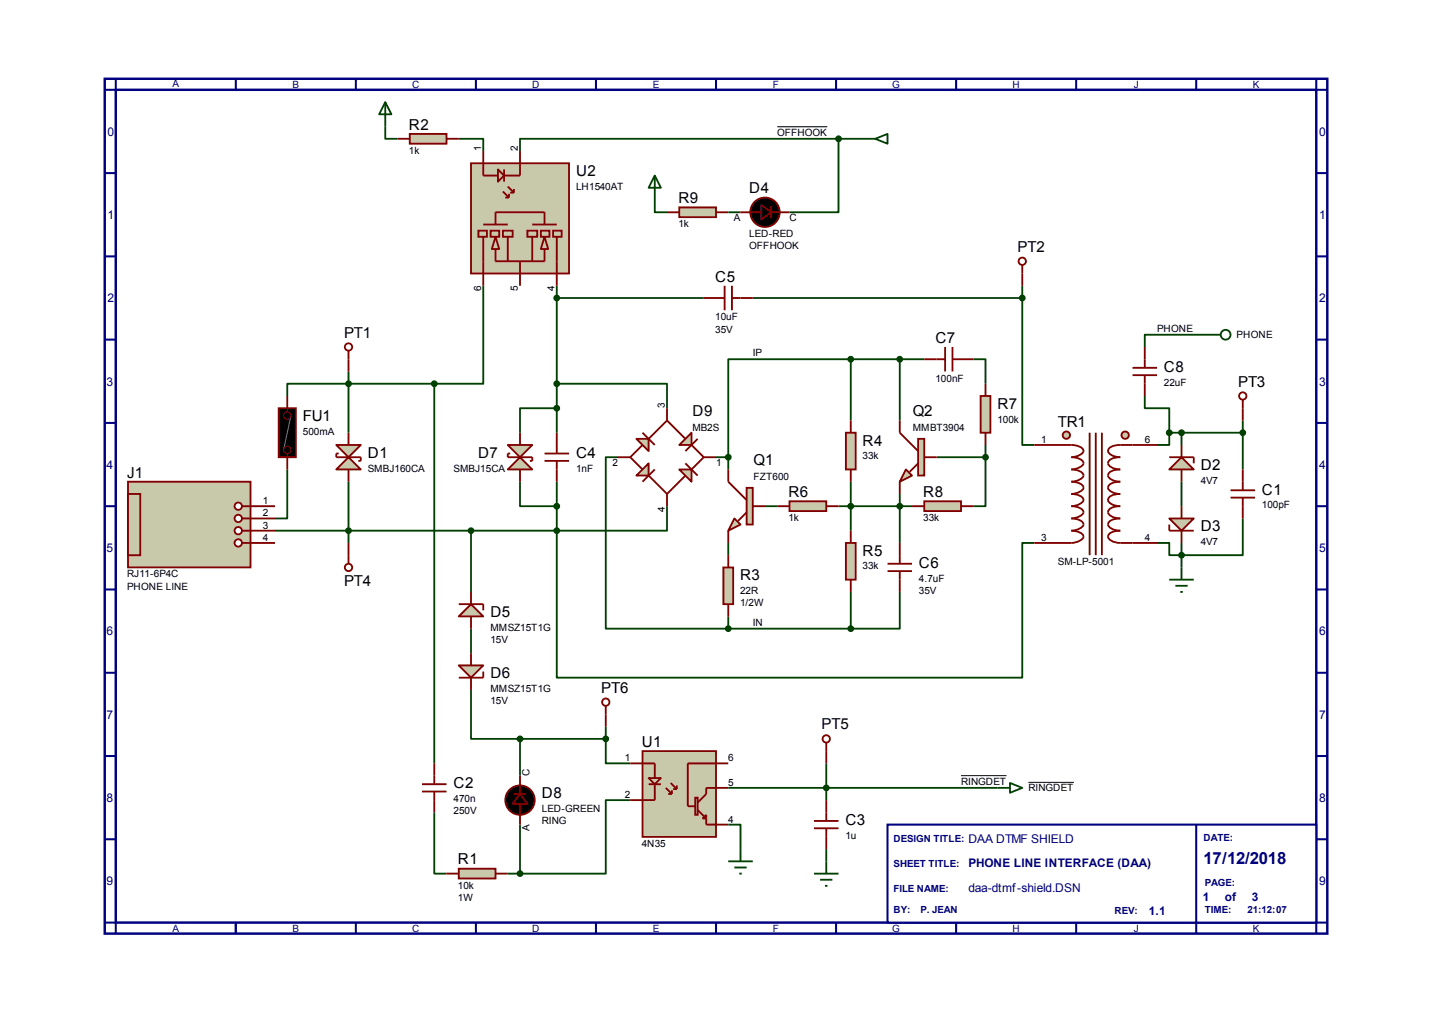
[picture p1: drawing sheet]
<svg xmlns="http://www.w3.org/2000/svg" width="396mm" height="280mm" viewBox="0 0 396 280" stroke-linecap="round" stroke-linejoin="round" font-family="sans-serif">
<path d="M28.9 21.8h337.9v236.3h-337.9zM32 24.8h331.8v230.2h-331.8z" fill="none" stroke="#000080" stroke-width=".68" stroke-linecap="butt"/>
<g fill="none" stroke="#000080" stroke-width=".56">
<path d="M32 21.8v3h-3.1M65.2 21.8v3M98.3 21.8v3M131.5 21.8v3M164.7 21.8v3M197.9 21.8v3M231 21.8v3M264.2 21.8v3M297.4 21.8v3M330.6 21.8v3M363.8 21.8v3h3M28.9 47.8h3.1"/>
<path d="M363.8 47.8h3M28.9 70.9h3.1M363.8 70.9h3M28.9 93.9h3.1M363.8 93.9h3M28.9 116.9h3.1M363.8 116.9h3M28.9 139.9h3.1M363.8 139.9h3M28.9 162.9h3.1M363.8 162.9h3M28.9 186h3.1"/>
<path d="M363.8 186h3M28.9 209h3.1M363.8 209h3M28.9 232h3.1M363.8 232h3M28.9 255h3.1v3.1M65.2 255v3.1M98.3 255v3.1M131.5 255v3.1M164.7 255v3.1M197.9 255v3.1M231 255v3.1"/>
<path d="M264.2 255v3.1M297.4 255v3.1M330.6 255v3.1M366.8 255h-3v3.1"/>
</g>
<path d="M245.3 227.9h118.5v27.1h-118.5z" fill="#fff" stroke="#000080" stroke-width=".56"/>
<path d="M330.6 227.9v27.1" fill="none" stroke="#000080" stroke-width=".56"/>
<g fill="none" stroke="#004000" stroke-width=".51">
<path d="M106.5 35v3.4h3.4M126.8 38.4h6.8v3.4M231.7 38.4h-88v3.4M231.7 38.4v20.3h-13.5M231.7 38.4h6.8M180.9 55.3v3.4h3.4M201.3 58.7h3.3M133.6 79v27.1h-13.6M153.9 79v40.6M282.5 79v3.4M153.9 82.4h40.6M208 82.4h74.5"/>
<path d="M235.1 99.3h-33.8v27.1M235.1 99.3v16.9M235.1 99.3h20.3M248.7 99.3v16.9M269 99.3h3.4v6.8M282.5 82.4v40.6h3.4M333.3 92.5h-16.9v3.4M96.3 102.7v16.9M120 106.1h-40.6v3.4M120 106.1v104.9M153.9 112.8h-10.2v6.8M153.9 106.1h30.4v6.7"/>
<path d="M316.4 109.5v3.3h6.7v6.8M323.1 119.6v3.4h-3.4M323.1 119.6h20.3M326.5 119.6v3.4M343.4 116.2v13.6M79.4 129.8v13.5h-3.4M96.3 133.2v16.9M143.7 133.2v6.7h10.2M153.9 133.2v13.5M170.8 126.4h-3.4v47.4h33.9M184.3 139.9v6.8h-30.4M197.9 126.4h3.4"/>
<path d="M201.3 126.4v3.4M211.4 139.9h3.4M231.7 139.9h20.3M235.1 133.2v13.5M248.7 136.5v13.6M258.8 126.4h13.6M272.4 126.4v13.5h-3.4M272.4 123v3.4M326.5 133.2v6.7M76 146.7h77.9M130.2 146.7v16.9M153.9 146.7v40.6h128.6v-37.2h3.4"/>
<path d="M201.3 150.1v3.4M326.5 150.1v6.8M343.4 143.3v10.2h-20.3v-3.4h-3.4M130.2 173.8v6.8M201.3 170.4v3.4M201.3 173.8h33.8M235.1 163.6v10.2M248.7 163.6v10.2h-13.6M130.2 190.7v13.5h13.5M143.7 204.2v10.2M143.7 204.2h23.7M167.4 204.2v6.8h6.8"/>
<path d="M167.4 200.9v3.3M201.3 217.8h74.4M228.3 211v10.2M120 224.6v16.9h3.4M143.7 227.9v13.6M174.2 221.2h-6.8v20.3h-23.7M201.3 227.9h3.3v6.8M228.3 234.7v3.4M140.3 241.5h3.4"/>
</g>
<path d="M214.8 35h13.8M265.6 214.4h12.6" fill="none" stroke="#000" stroke-width=".28"/>
<g fill="#004000" stroke="#004000" stroke-width=".51">
<circle cx="96.3" cy="106.1" r=".68"/>
<circle cx="96.3" cy="146.7" r=".68"/>
</g>
<path d="M301.1 119.6v33.9M302.8 119.6v33.9M304.5 119.6v33.9M292.7 123a12.6 12.6 0 0 1 5.4 .3 1.45 1.45 0 0 1 1.2 1.7l-1.2 .9-2.1 .5 1.5 .1a1.71 1.71 0 0 1 1.8 1.9l-1.2 .9-2.1 .5 1.5 .1a1.7 1.7 0 0 1 1.8 1.9l-1.2 .9-2.1 .5 1.5 .1a1.7 1.7 0 0 1 1.8 1.9l-1.2 .9-2.1 .4 1.5 .2a1.71 1.71 0 0 1 1.8 1.8l-1.2 1-2.1 .4 1.5 .2a1.7 1.7 0 0 1 1.8 1.8l-1.2 1-2.1 .4 1.5 .2a1.7 1.7 0 0 1 1.8 1.8l-1.2 .9-2.1 .5 1.5 .2a1.71 1.71 0 0 1 1.8 1.8l-1.2 .9a10 10 0 0 1-5.4 .5M313 123a13.3 13.3 0 0 0-5.6 .3 1.3 1.3 0 0 0-1.2 1.3 1.3 1.3 0 0 0 1.2 1.3l2.2 .5h-.8a2.32 2.32 0 0 0-2.6 1.7 3 3 0 0 0 3.4 1.7h-.8a2.32 2.32 0 0 0-2.6 1.7 3 3 0 0 0 3.4 1.7h-.8a2.32 2.32 0 0 0-2.6 1.6 3 3 0 0 0 3.4 1.7l-.8 .1a2.32 2.32 0 0 0-2.6 1.6 3 3 0 0 0 3.4 1.7l-.8 .1a2.32 2.32 0 0 0-2.6 1.6 3 3 0 0 0 3.4 1.7l-.8 .1a2.32 2.32 0 0 0-2.6 1.6 3 3 0 0 0 3.4 1.7h-.8a2.32 2.32 0 0 0-2.6 1.7 3 3 0 0 0 3.4 1.7h3.4" fill="none" stroke="#800000" stroke-width=".51"/>
<g fill="#c8c8aa" stroke="#800000" stroke-width=".51">
<circle cx="310.9" cy="120.3" r="1.02"/>
<circle cx="294.7" cy="120.3" r="1.02"/>
</g>
<path d="M285.9 123h6.8M313 123h6.7M285.9 150.1h6.8M313 150.1h6.7" fill="none" stroke="#800000" stroke-width=".51"/>
<g fill="#c8c8aa" stroke="#800000" stroke-width=".51">
<path d="M92.9 123h6.8l-3.4 3.4z"/>
<path d="M96.3 126.4l3.4 3.4h-6.8z"/>
</g>
<path d="M96.3 119.6v3.4M93.6 125.4h-.7v1h6.8v1h-.7M96.3 129.8v3.4" fill="none" stroke="#800000" stroke-width=".51"/>
<path d="M323.1 129.8l3.4-3.4 3.4 3.4z" fill="#c8c8aa" stroke="#800000" stroke-width=".51"/>
<path d="M323.1 126.4h6.8v1.7M326.5 123v3.4M326.5 129.8v3.4" fill="none" stroke="#800000" stroke-width=".51"/>
<path d="M323.1 143.3h6.8l-3.4 3.4z" fill="#c8c8aa" stroke="#800000" stroke-width=".51"/>
<path d="M204.6 58.7h5.8M213.1 57v3.4M213.1 58.7h5.1M96.3 96.9v2.4M326.5 139.9v3.4M323.1 145v1.7h6.8M326.5 146.7v3.4" fill="none" stroke="#800000" stroke-width=".51"/>
<path d="M326.5 156.9v3.3M323.1 160.2h6.8M324.8 161.9h3.4M326.2 163.6h.7" fill="none" stroke="#004000" stroke-width=".51"/>
<circle cx="326.5" cy="119.6" r=".68" fill="#004000" stroke="#004000" stroke-width=".51"/>
<g fill="#000" stroke="#800000" stroke-width=".51">
<path d="M210.4 56.6l2.7 2.1-2.7 2z"/>
<circle cx="211.4" cy="58.7" r="4.1"/>
</g>
<circle cx="96.3" cy="95.9" r="1.02" fill="#fff" stroke="#800000" stroke-width=".51"/>
<path d="M282.5 73.2v2.4M96.3 99.3v3.4" fill="none" stroke="#800000" stroke-width=".51"/>
<circle cx="282.5" cy="72.2" r="1.02" fill="#fff" stroke="#800000" stroke-width=".51"/>
<path d="M282.5 75.6v3.4M343.4 110.5v2.3" fill="none" stroke="#800000" stroke-width=".51"/>
<circle cx="343.4" cy="109.5" r="1.02" fill="#fff" stroke="#800000" stroke-width=".51"/>
<path d="M343.4 112.8v3.4M96.3 153.5v2.3" fill="none" stroke="#800000" stroke-width=".51"/>
<circle cx="96.3" cy="156.9" r="1.02" fill="#fff" stroke="#800000" stroke-width=".51"/>
<path d="M340.1 135.5h6.7M340.1 137.6h6.7M343.4 129.8v5.7M343.4 137.6v5.7M96.3 150.1v3.4" fill="none" stroke="#800000" stroke-width=".51"/>
<circle cx="326.5" cy="153.5" r=".68" fill="#004000" stroke="#004000" stroke-width=".51"/>
<path d="M201.3 238.1h6.7M203 239.8h3.3M204.6 234.7v3.4M204.3 241.5h.7" fill="none" stroke="#004000" stroke-width=".51"/>
<g fill="#c8c8aa" stroke="#800000" stroke-width=".51">
<path d="M177.6 207.6h20.3v23.7h-20.3z"/>
<path d="M179.3 215.1h3.3l-1.7 1.7z"/>
</g>
<g fill="none" stroke="#800000" stroke-width=".51">
<path d="M116.6 216.8h6.8M116.6 218.8h6.8M120 211v5.8M120 218.8v5.8M174.2 211h6.7v4.1M179.3 216.8h3.3M180.9 216.8v4.4h-6.7M184 217.8l1.7 1.7M184.7 219.5h1M185.3 216.4l1.7 1.7M185.7 218.5v1M186 218.1h1"/>
<path d="M187 217.1v1M201.3 217.8h-6.1v1.7l-2.4 2.4M201.3 211h-11.2v11.9h2M192.1 220.5h.7v4.7h-.7zM192.8 223.9l2.4 2.4h-1.1l1.1-1.1v2.7h6.1"/>
</g>
<circle cx="143.7" cy="204.2" r=".68" fill="#004000" stroke="#004000" stroke-width=".51"/>
<path d="M126.8 240.1h10.1v2.7h-10.1z" fill="#c8c8aa" stroke="#800000" stroke-width=".51"/>
<path d="M225 226.9h6.7M225 229h6.7M228.3 221.2v5.7M228.3 229v5.7M123.4 241.5h3.4M136.9 241.5h3.4" fill="none" stroke="#800000" stroke-width=".51"/>
<path d="M228.3 238.1v3.4M225 241.5h6.7M226.6 243.2h3.4M228 244.9h.7" fill="none" stroke="#004000" stroke-width=".51"/>
<circle cx="228.3" cy="217.8" r=".68" fill="#004000" stroke="#004000" stroke-width=".51"/>
<path d="M130.2 167l3.4 3.4h-6.8z" fill="#c8c8aa" stroke="#800000" stroke-width=".51"/>
<path d="M126.8 167h6.8v1.7M130.2 163.6v3.4M130.2 170.4v3.4" fill="none" stroke="#800000" stroke-width=".51"/>
<path d="M126.8 183.9h6.8l-3.4 3.4z" fill="#c8c8aa" stroke="#800000" stroke-width=".51"/>
<path d="M130.2 180.6v3.3M130.2 187.3v3.4M133.6 185.6v1.7h-6.8M228.3 205.3v2.3" fill="none" stroke="#800000" stroke-width=".51"/>
<circle cx="143.7" cy="241.5" r=".68" fill="#004000" stroke="#004000" stroke-width=".51"/>
<circle cx="228.3" cy="204.2" r="1.02" fill="#fff" stroke="#800000" stroke-width=".51"/>
<path d="M167.4 195.1v2.4M228.3 207.6v3.4" fill="none" stroke="#800000" stroke-width=".51"/>
<circle cx="167.4" cy="194.1" r="1.02" fill="#fff" stroke="#800000" stroke-width=".51"/>
<path d="M167.4 197.5v3.4" fill="none" stroke="#800000" stroke-width=".51"/>
<path d="M35.4 133.2h33.8v23.7h-33.8z" fill="#c8c8aa" stroke="#800000" stroke-width=".51"/>
<path d="M66.9 150.1h2.3" fill="none" stroke="#800000" stroke-width=".51"/>
<circle cx="65.8" cy="150.1" r="1.02" fill="#fff" stroke="#800000" stroke-width=".51"/>
<path d="M66.9 146.7h2.3" fill="none" stroke="#800000" stroke-width=".51"/>
<circle cx="65.8" cy="146.7" r="1.02" fill="#fff" stroke="#800000" stroke-width=".51"/>
<path d="M66.9 143.3h2.3" fill="none" stroke="#800000" stroke-width=".51"/>
<circle cx="65.8" cy="143.3" r="1.02" fill="#fff" stroke="#800000" stroke-width=".51"/>
<path d="M66.9 139.9h2.3" fill="none" stroke="#800000" stroke-width=".51"/>
<circle cx="65.8" cy="139.9" r="1.02" fill="#fff" stroke="#800000" stroke-width=".51"/>
<path d="M35.4 136.5h3.4v17h-3.4z" fill="#c8c8aa" stroke="#800000" stroke-width=".51"/>
<path d="M79.4 109.5v3.3M69.2 139.9h6.8M79.4 126.4v3.4M69.2 150.1h6.8M69.2 146.7h6.8M69.2 143.3h6.8" fill="none" stroke="#800000" stroke-width=".51"/>
<path d="M77 112.8h4.8v13.6h-4.8z" fill="#000" stroke="#800000" stroke-width=".51"/>
<path d="M80.4 114.9l-2 9.5" fill="none" stroke="#808080" stroke-width=".28"/>
<g fill="none" stroke="#800000" stroke-width=".28">
<path d="M79.4 112.8v1.1M79.4 125.4v1"/>
<circle cx="79.4" cy="114.9" r="1.02"/>
<circle cx="79.4" cy="124.4" r="1.02"/>
</g>
<g fill="#c8c8aa" stroke="#800000" stroke-width=".51">
<path d="M130.2 45.1h27v30.5h-27z"/>
<path d="M137.6 46.8l1.7 1.7-1.7 1.7z"/>
</g>
<path d="M133.6 45.1v3.4h4M139 52.9l1.7 1.7M139.3 46.8v3.4M139.6 54.6h1.1M140.3 51.6l1.7 1.7M140.7 53.6v1M141 53.3h1M142 52.2v1.1M143.7 45.1v3.4h-4.4" fill="none" stroke="#800000" stroke-width=".51"/>
<path d="M136.9 65.4l1.1 3.4h-2.1z" fill="#c8c8aa" stroke="#800000" stroke-width=".51"/>
<path d="M136.9 58.7v3.4M133.6 62.1h6.7M133.6 65.4v6.8M140.3 65.4v6.8" fill="none" stroke="#800000" stroke-width=".51"/>
<g fill="#c8c8aa" stroke="#800000" stroke-width=".51">
<path d="M132.2 63.8h2.4v1.6h-2.4z"/>
<path d="M139 63.8h2.7v1.6h-2.7z"/>
<path d="M135.6 63.8h2.4v1.6h-2.4z"/>
</g>
<path d="M136.9 68.8v3.4h3.4" fill="none" stroke="#800000" stroke-width=".51"/>
<path d="M150.5 65.4l1 3.4h-2z" fill="#c8c8aa" stroke="#800000" stroke-width=".51"/>
<path d="M150.5 58.7v3.4M147.1 62.1h6.8M147.1 65.4v6.8M153.9 65.4v6.8" fill="none" stroke="#800000" stroke-width=".51"/>
<g fill="#c8c8aa" stroke="#800000" stroke-width=".51">
<path d="M152.8 63.8h2.4v1.6h-2.4z"/>
<path d="M145.7 63.8h2.7v1.6h-2.7z"/>
<path d="M149.5 63.8h2.3v1.6h-2.3z"/>
</g>
<path d="M133.6 41.8v3.3M136.9 58.7h13.6M143.7 41.8v3.3M133.6 72.2v6.8M143.7 72.2v6.8M150.5 68.8v3.4h-10.2M153.9 72.2v6.8" fill="none" stroke="#800000" stroke-width=".51"/>
<path d="M113.2 37h10.2v2.7h-10.2z" fill="#c8c8aa" stroke="#800000" stroke-width=".51"/>
<path d="M109.9 38.4h3.3M123.4 38.4h3.4" fill="none" stroke="#800000" stroke-width=".51"/>
<path d="M106.5 28.2l1.7 3.4h-3.4zM106.5 28.2v6.8" fill="none" stroke="#004000" stroke-width=".51"/>
<g fill="#c8c8aa" stroke="#800000" stroke-width=".51">
<path d="M140.3 123h6.8l-3.4 3.4z"/>
<path d="M143.7 126.4l3.4 3.4h-6.8z"/>
</g>
<path d="M200.2 79v6.8M202.3 79v6.8M194.5 82.4h5.7M202.3 82.4h5.7M143.7 119.6v3.4M153.9 119.6v5.8M141 125.4h-.7v1h6.8v1h-.7M143.7 129.8v3.4M150.5 127.4h6.7M150.5 125.4h6.7M153.9 127.4v5.8" fill="none" stroke="#800000" stroke-width=".51"/>
<g fill="#004000" stroke="#004000" stroke-width=".51">
<circle cx="153.9" cy="112.8" r=".68"/>
<circle cx="153.9" cy="139.9" r=".68"/>
</g>
<path d="M191.1 119.6v3.4h-3.4z" fill="#c8c8aa" stroke="#800000" stroke-width=".51"/>
<path d="M177.6 119.6l3.3 3.4M177.6 123l-3.4 3.4 3.4 3.4M179.3 131.5l5 5 5.1-5M179.3 121.3l5-5.1 5.1 5.1M180.9 129.8l-3.3 3.4M189.4 128.1l3.4 3.4M191.1 123l3.4 3.4-3.4 3.4M192.8 121.3l-3.4 3.4" fill="none" stroke="#800000" stroke-width=".51"/>
<g fill="#c8c8aa" stroke="#800000" stroke-width=".51">
<path d="M175.9 131.5l3.4-3.4v3.4z"/>
<path d="M187.7 129.8h3.4v3.4z"/>
<path d="M175.9 121.3h3.4v3.4z"/>
</g>
<path d="M184.3 112.8v3.4M170.8 126.4h3.4M184.3 136.5v3.4M194.5 126.4h3.4" fill="none" stroke="#800000" stroke-width=".51"/>
<path d="M199.9 156.9h2.7v10.1h-2.7z" fill="#c8c8aa" stroke="#800000" stroke-width=".51"/>
<path d="M201.3 153.5v3.4M201.3 167v3.4" fill="none" stroke="#800000" stroke-width=".51"/>
<circle cx="153.9" cy="146.7" r=".68" fill="#004000" stroke="#004000" stroke-width=".51"/>
<g fill="#c8c8aa" stroke="#800000" stroke-width=".51">
<path d="M203 143.3l1.6 1.7-3.3 1.7z"/>
<path d="M206.3 134.8h1.7v10.2h-1.7z"/>
</g>
<path d="M201.3 129.8v3.4l5 5M208 139.9h3.4M201.3 146.7v3.4M206.3 141.6l-2.3 2.4" fill="none" stroke="#800000" stroke-width=".51"/>
<path d="M233.8 119.6h2.7v10.2h-2.7z" fill="#c8c8aa" stroke="#800000" stroke-width=".51"/>
<path d="M235.1 116.2v3.4M235.1 129.8v3.4" fill="none" stroke="#800000" stroke-width=".51"/>
<path d="M233.8 150.1h2.7v10.1h-2.7z" fill="#c8c8aa" stroke="#800000" stroke-width=".51"/>
<path d="M235.1 146.7v3.4M235.1 160.2v3.4" fill="none" stroke="#800000" stroke-width=".51"/>
<g fill="#004000" stroke="#004000" stroke-width=".51">
<circle cx="201.3" cy="126.4" r=".68"/>
<circle cx="201.3" cy="173.8" r=".68"/>
</g>
<path d="M218.2 138.6h10.1v2.7h-10.1z" fill="#c8c8aa" stroke="#800000" stroke-width=".51"/>
<path d="M214.8 139.9h3.4M228.3 139.9h3.4" fill="none" stroke="#800000" stroke-width=".51"/>
<path d="M271 109.5h2.7v10.1h-2.7z" fill="#c8c8aa" stroke="#800000" stroke-width=".51"/>
<path d="M272.4 106.1v3.4M272.4 119.6v3.4" fill="none" stroke="#800000" stroke-width=".51"/>
<path d="M255.4 138.6h10.2v2.7h-10.2z" fill="#c8c8aa" stroke="#800000" stroke-width=".51"/>
<path d="M252 139.9h3.4M265.6 139.9h3.4M245.3 157.9h6.7M245.3 155.8h6.7M248.7 150.1v5.7M248.7 157.9v5.7" fill="none" stroke="#800000" stroke-width=".51"/>
<g fill="#004000" stroke="#004000" stroke-width=".51">
<circle cx="235.1" cy="139.9" r=".68"/>
<circle cx="235.1" cy="173.8" r=".68"/>
</g>
<g fill="#c8c8aa" stroke="#800000" stroke-width=".51">
<path d="M250.3 129.8l1.7 1.7-3.3 1.7z"/>
<path d="M253.7 121.3h1.7v10.2h-1.7z"/>
</g>
<path d="M255.4 99.3h5.8M261.2 95.9v6.8M263.2 95.9v6.8M263.2 99.3h5.8M316.4 95.9v5.8M248.7 116.2v3.4l5 5.1M313 101.7h6.7M313 103.7h6.7M316.4 103.7v5.8M248.7 133.2v3.3M253.7 128.1l-2.3 2.3M255.4 126.4h3.4" fill="none" stroke="#800000" stroke-width=".51"/>
<g fill="#004000" stroke="#004000" stroke-width=".51">
<circle cx="235.1" cy="99.3" r=".68"/>
<circle cx="248.7" cy="139.9" r=".68"/>
<circle cx="272.4" cy="126.4" r=".68"/>
<circle cx="248.7" cy="99.3" r=".68"/>
<circle cx="153.9" cy="82.4" r=".68"/>
<circle cx="282.5" cy="82.4" r=".68"/>
<circle cx="323.1" cy="119.6" r=".68"/>
<circle cx="130.2" cy="146.7" r=".68"/>
<circle cx="120" cy="106.1" r=".68"/>
<circle cx="343.4" cy="119.6" r=".68"/>
</g>
<g fill="none" stroke="#004000" stroke-width=".51">
<path d="M238.5 38.4h3.4M241.9 38.4l3.4-1.4v2.7zM333.3 92.5h4M275.7 217.8h3.4M279.1 216.4l3.4 1.4-3.4 1.3z"/>
<circle cx="338.7" cy="92.5" r="1.35"/>
</g>
<path d="M284.2 216.3h12.6" fill="none" stroke="#000" stroke-width=".28"/>
<path d="M187.7 57.3h10.2v2.7h-10.2z" fill="#c8c8aa" stroke="#800000" stroke-width=".51"/>
<path d="M184.3 58.7h3.4M197.9 58.7h3.4M142 219.5h3.4M143.7 214.4v5.1M143.7 222.2v5.7" fill="none" stroke="#800000" stroke-width=".51"/>
<path d="M180.9 48.5l1.7 3.4h-3.3zM180.9 48.5v6.8" fill="none" stroke="#004000" stroke-width=".51"/>
<g fill="#004000" stroke="#004000" stroke-width=".51">
<circle cx="231.7" cy="38.4" r=".68"/>
<circle cx="167.4" cy="204.2" r=".68"/>
<circle cx="153.9" cy="106.1" r=".68"/>
</g>
<g fill="#000" stroke="#800000" stroke-width=".51">
<path d="M143.7 219.5l2 2.7h-4z"/>
<circle cx="143.7" cy="221.2" r="4.1"/>
</g>
<text font-size="4.6" fill="#000080" x="332.6" y="238.7">17/12/2018</text>
<g font-size="4.2">
<text x="113" y="35.9">R2</text>
<text x="159.2" y="48.7">U2</text>
<text x="207.1" y="53.5">D4</text>
<text x="187.5" y="56.2">R9</text>
<text x="281.2" y="69.7">PT2</text>
<text x="197.6" y="77.9">C5</text>
<text x="95.1" y="93.4">PT1</text>
<text x="258.5" y="94.8">C7</text>
<text x="321.7" y="102.9">C8</text>
<text x="342.1" y="106.9">PT3</text>
<text x="275.6" y="113">R7</text>
<text x="83.7" y="116.4">FU1</text>
<text x="191.4" y="115.1">D9</text>
<text x="252.3" y="115.1">Q2</text>
<text x="292.4" y="118.1">TR1</text>
<text x="238.4" y="123.2">R4</text>
<text x="101.7" y="126.6">D1</text>
<text x="132.1" y="126.6">D7</text>
<text x="159.2" y="126.6">C4</text>
<text x="208.3" y="128.6">Q1</text>
<text x="331.8" y="129.9">D2</text>
<text x="35.2" y="132">J1</text>
<text x="217.9" y="137.4">R6</text>
<text x="255.1" y="137.4">R8</text>
<text x="348.7" y="136.7">C1</text>
<text x="331.8" y="146.8">D3</text>
<text x="238.4" y="153.6">R5</text>
<text x="95.1" y="161.9">PT4</text>
<text x="204.5" y="160.4">R3</text>
<text x="254" y="157">C6</text>
<text x="135.5" y="170.5">D5</text>
<text x="135.5" y="187.4">D6</text>
<text x="166.2" y="191.5">PT6</text>
<text x="227" y="201.7">PT5</text>
<text x="177.3" y="206.4">U1</text>
<text x="125.4" y="217.9">C2</text>
<text x="149.7" y="220.6">D8</text>
<text x="233.6" y="228.1">C3</text>
<text x="126.6" y="238.9">R1</text>
</g>
<g font-size="3.3" fill="#000080">
<text x="29.7" y="37.5">0</text>
<text x="364.5" y="37.5">0</text>
<text x="29.7" y="60.5">1</text>
<text x="364.5" y="60.5">1</text>
<text x="29.7" y="83.6">2</text>
<text x="364.5" y="83.6">2</text>
<text x="29.4" y="106.6">3</text>
<text x="364.5" y="106.6">3</text>
<text x="29.4" y="129.6">4</text>
<text x="364.5" y="129.6">4</text>
<text x="29.4" y="152.6">5</text>
<text x="364.5" y="152.6">5</text>
<text x="29.4" y="175.6">6</text>
<text x="364.5" y="175.6">6</text>
<text x="29.4" y="198.7">7</text>
<text x="364.5" y="198.7">7</text>
<text x="29.4" y="221.7">8</text>
<text x="364.5" y="221.7">8</text>
<text x="267.6" y="233">DAA DTMF SHIELD</text>
<text x="267.6" y="239.8">PHONE LINE INTERFACE (DAA)</text>
<text x="29.4" y="244.7">9</text>
<text x="364.5" y="244.7">9</text>
<text x="267.6" y="246.7">daa-dtmf-shield.DSN</text>
<text x="332.4" y="248.9">1</text>
<text x="338.5" y="248.9">of</text>
<text x="345.9" y="248.9">3</text>
<text x="317.5" y="252.8">1.1</text>
</g>
<g font-size="2.8" fill="#000080">
<text x="47.7" y="24.1">A</text>
<text x="80.9" y="24.4">B</text>
<text x="113.9" y="24.4">C</text>
<text x="147.1" y="24.4">D</text>
<text x="180.4" y="24.4">E</text>
<text x="213.6" y="24.4">F</text>
<text x="246.6" y="24.4">G</text>
<text x="279.8" y="24.4">H</text>
<text x="313.3" y="24.4">J</text>
<text x="346.3" y="24.4">K</text>
<text x="47.7" y="257.7">A</text>
<text x="80.9" y="257.7">B</text>
<text x="113.9" y="257.7">C</text>
<text x="147.1" y="257.7">D</text>
<text x="180.4" y="257.7">E</text>
<text x="213.6" y="257.7">F</text>
<text x="246.6" y="257.7">G</text>
<text x="279.8" y="257.7">H</text>
<text x="313.3" y="257.7">J</text>
<text x="346.3" y="257.7">K</text>
</g>
<g font-size="2.8">
<text x="132.9" y="41.8" transform="rotate(-90 132.9 41.8)">1</text>
<text x="143.1" y="41.8" transform="rotate(-90 143.1 41.8)">2</text>
<text x="214.8" y="37.6">OFFHOOK</text>
<text x="113" y="42.5">1k</text>
<text x="159.2" y="52.5">LH1540AT</text>
<text x="187.5" y="62.9">1k</text>
<text x="202.8" y="61.2">A</text>
<text x="207.1" y="65.6">LED-RED</text>
<text x="218.2" y="61.2">C</text>
<text x="207.1" y="68.9">OFFHOOK</text>
<text x="132.9" y="80.5" transform="rotate(-90 132.9 80.5)">6</text>
<text x="143.1" y="80.5" transform="rotate(-90 143.1 80.5)">5</text>
<text x="153.2" y="80.5" transform="rotate(-90 153.2 80.5)">4</text>
<text x="197.6" y="88.6">10uF</text>
<text x="197.6" y="92">35V</text>
<text x="319.7" y="91.7">PHONE</text>
<text x="341.8" y="93.5">PHONE</text>
<text x="208" y="98.5">IP</text>
<text x="258.5" y="105.5">100nF</text>
<text x="321.7" y="106.7">22uF</text>
<text x="183.7" y="112.8" transform="rotate(-90 183.7 112.8)">3</text>
<text x="191.4" y="119.1">MB2S</text>
<text x="252.3" y="119.1">MMBT3904</text>
<text x="275.6" y="116.9">100k</text>
<text x="83.7" y="120.2">500mA</text>
<text x="287.8" y="122.4">1</text>
<text x="316.4" y="122.4">6</text>
<text x="101.7" y="130.4">SMBJ160CA</text>
<text x="125.4" y="130.4">SMBJ15CA</text>
<text x="159.2" y="130.4">1nF</text>
<text x="169.3" y="128.9">2</text>
<text x="197.9" y="128.9">1</text>
<text x="238.4" y="127">33k</text>
<text x="208.3" y="132.6">FZT600</text>
<text x="331.8" y="133.8">4V7</text>
<text x="72.6" y="142.7">2</text>
<text x="72.6" y="139.4">1</text>
<text x="183.7" y="141.5" transform="rotate(-90 183.7 141.5)">4</text>
<text x="348.7" y="140.5">100pF</text>
<text x="72.6" y="149.5">4</text>
<text x="72.6" y="146.1">3</text>
<text x="217.9" y="144">1k</text>
<text x="255.1" y="144">33k</text>
<text x="287.8" y="149.5">3</text>
<text x="316.4" y="149.5">4</text>
<text x="331.8" y="150.6">4V7</text>
<text x="35.2" y="159.6">RJ11-6P4C</text>
<text x="238.4" y="157.4">33k</text>
<text x="254" y="160.8">4.7uF</text>
<text x="292.4" y="156.2">SM-LP-5001</text>
<text x="35.2" y="163">PHONE LINE</text>
<text x="204.5" y="164.2">22R</text>
<text x="204.5" y="167.6">1/2W</text>
<text x="254" y="164.2">35V</text>
<text x="208" y="172.9">IN</text>
<text x="135.5" y="174.3">MMSZ15T1G</text>
<text x="135.5" y="177.7">15V</text>
<text x="135.5" y="191.3">MMSZ15T1G</text>
<text x="135.5" y="194.7">15V</text>
<text x="146.3" y="214.4" transform="rotate(-90 146.3 214.4)">C</text>
<text x="172.7" y="210.5">1</text>
<text x="201.3" y="210.5">6</text>
<text x="125.4" y="221.7">470n</text>
<text x="172.7" y="220.6">2</text>
<text x="201.3" y="217.2">5</text>
<text x="265.6" y="216.9">RINGDET</text>
<text x="284.2" y="218.7">RINGDET</text>
<text x="125.4" y="225.1">250V</text>
<text x="149.7" y="224.4">LED-GREEN</text>
<text x="149.7" y="227.8">RING</text>
<text x="201.3" y="227.4">4</text>
<text x="146.3" y="229.8" transform="rotate(-90 146.3 229.8)">A</text>
<text x="233.6" y="231.9">1u</text>
<text x="177.3" y="234.1">4N35</text>
<text x="126.6" y="245.6">10k</text>
<text x="126.6" y="249">1W</text>
</g>
<g font-size="2.7" fill="#000080">
<text x="247" y="232.8">DESIGN TITLE:</text>
<text x="332.6" y="232.3">DATE:</text>
<text x="247" y="239.6">SHEET TITLE:</text>
<text x="332.9" y="244.9">PAGE:</text>
<text x="247" y="246.5">FILE NAME:</text>
<text x="247" y="252.5">BY:</text>
<text x="254.4" y="252.5">P. JEAN</text>
<text x="308" y="252.7">REV:</text>
<text x="332.9" y="252.5">TIME:</text>
<text x="344.7" y="252.5">21:12:07</text>
</g>
</svg>
